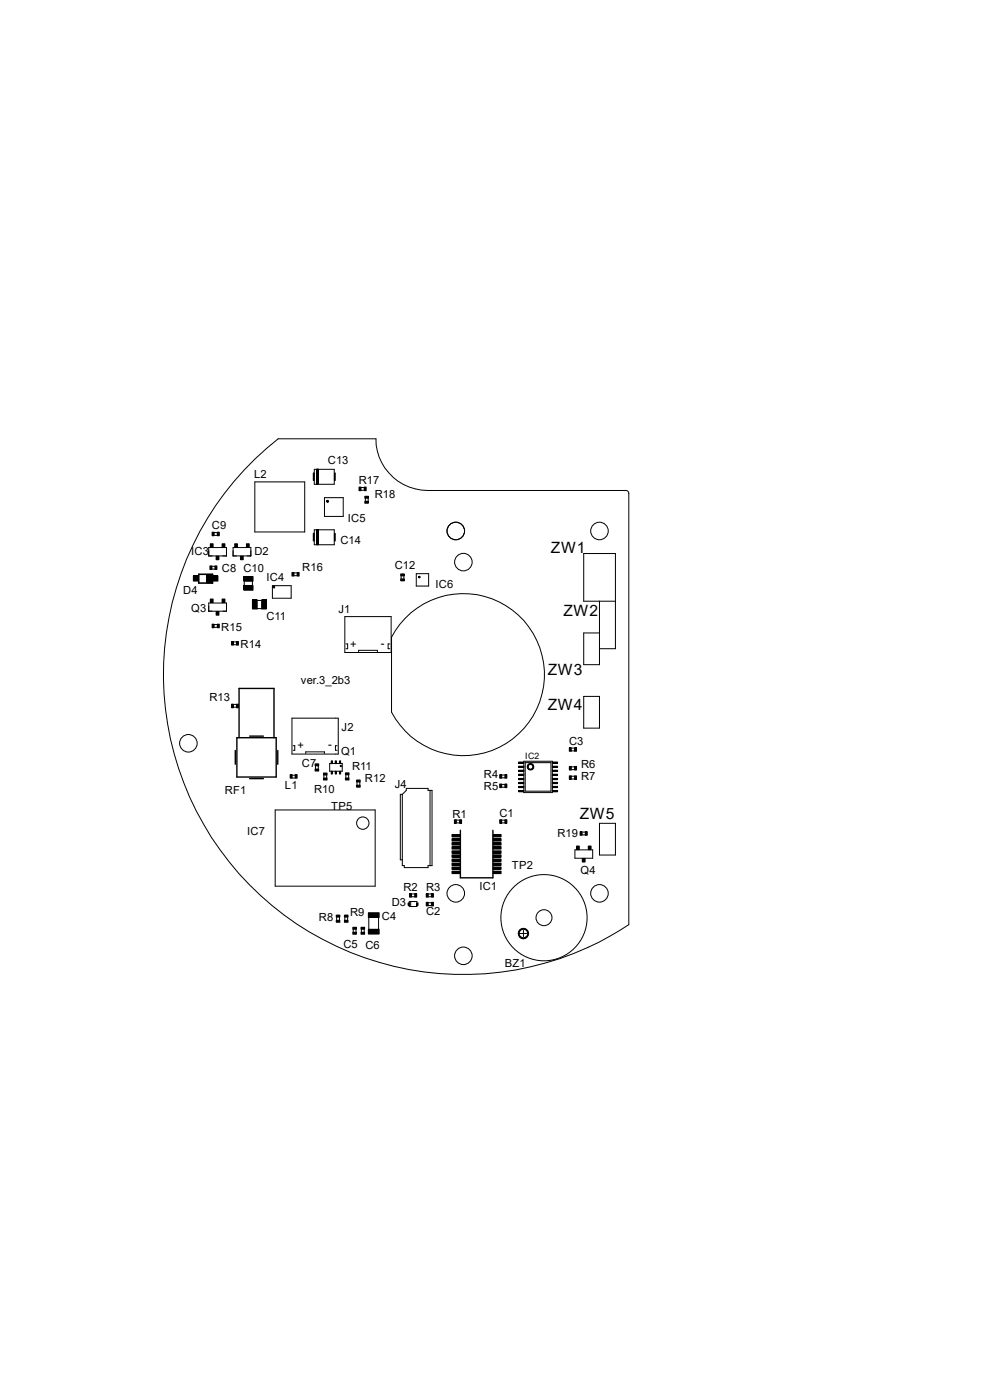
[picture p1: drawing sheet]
<svg xmlns="http://www.w3.org/2000/svg" width="210mm" height="297mm" viewBox="0 0 210 297" stroke-linecap="round" stroke-linejoin="round" font-family="sans-serif">
<g fill="none" stroke="#000" stroke-width=".21">
<path d="M54.1 97.3l4.9-4.2h20.8a11 11 0 0 0 10.9 11h42.1a.59 .59 0 0 1 .6 .6v91.5a63.6 63.6 0 0 1-84.8-13.3 63.6 63.6 0 0 1 5.5-85.6zM66.7 99.6h4.2v3.1h-4.2zM67.1 99.5h.5v3.2h-.5zM44.3 116.2h3.7v1.7h-3.7zM44.6 115.4h.6v.7h-.6zM45 112.9h.4v.8h-.4zM45.4 113h.7M45.4 113.6h.7M45.8 118h.6v.7h-.6zM46.1 112.9h.4v.8h-.4zM47.1 115.4h.6v.7h-.6zM49.4 116.2h3.8v1.7h-3.8z"/>
<path d="M49.8 115.4h.6v.7h-.6zM51 118h.6v.7h-.6zM52.3 115.4h.6v.7h-.6zM54.1 102.2h10.5v10.7h-10.5zM66.5 100.3h.1v1.6h-.1zM66.5 113.2h.1v1.6h-.1zM66.7 112.4h4.2v3.2h-4.2zM67.1 112.4h.5v3.2h-.5zM68.8 105.6h4v4h-4zM69.3 106.2h.3v.3h-.3v-.2h.3h-.3zM71 100.3h.1v1.6h-.1zM71 113.2h.1v1.6h-.1z"/>
<path d="M76.2 103.3h.4v.8h-.4zM76.6 103.4h.7M76.6 104h.7M77.3 103.3h.4v.8h-.4zM77.4 105.3h.7v.4h-.7zM77.4 106.3h.7v.5h-.7zM77.5 105.7v.6M78.1 105.7v.6M41 122.2h1v1.1h-1zM43.8 121.9h1.2v1.8h-1.2zM44.3 127.9h3.7v1.8h-3.7zM44.5 120.1h.5v.7h-.5z"/>
<path d="M44.6 127.1h.6v.7h-.6zM45 120.7h.6M45 120.1h.6M45 132.4h.4v.8h-.4zM45.2 122.2h1v1.1h-1zM45.4 132.5h.7M45.4 133.1h.7M45.6 120.1h.4v.7h-.4zM45.8 129.8h.6v.7h-.6zM46.1 132.4h.4v.8h-.4zM47.1 127.1h.6v.7h-.6zM49.1 136.1h.4v.8h-.4z"/>
<path d="M49.5 136.2h.7M49.5 136.8h.7M50.2 136.1h.4v.8h-.4zM51.7 124.2h2v1h-2zM51.7 122.3h2v1h-2zM51.8 123.3v1M53.6 127.3h1v1.9h-1zM53.6 123.3v.9M54.5 127.4h1M54.5 129.1h1M55.5 127.3h1v1.9h-1zM57.8 124.2h4v2.7h-4z"/>
<path d="M58 124.3l-.1 .2M58.1 124.3v.3h-.3M58.3 124.3v.4h-.4M61.9 121.5h.5v.7h-.5zM62.4 122.1h.6M62.4 121.5h.6M63 121.5h.5v.7h-.5zM73.2 130.8h9.8v7.6h-9.8zM73.4 136.6h.3v1h-.3M76.1 138.3v-.3h4v.3M82.7 136.6h-.4v1h.4M85 122.8h.8v.4h-.8z"/>
<path d="M85 121.8h.8v.4h-.8zM85.1 122.2v.6M85.7 122.2v.6M86 131.1a17.2 17.2 0 0 1 25.5 1.1 17.2 17.2 0 0 1-3.7 25.3 17.2 17.2 0 0 1-24.7-6.4v-15.9l1.8-2.8zM88.3 121.7h2.6v2.6h-2.6zM88.8 122.3l.4 .1-.4 .2v-.2h.2h-.2zM127.2 127.6v13.4h-3.4v-6.7h3.4M130.6 127.6h-6.8v-10.2h6.8v20.2h-3.4M49.1 149.4h.4v.8h-.4zM49.5 149.4h.7M49.5 150h.7M50.2 149.4h.4v.8h-.4z"/>
<path d="M61.9 152.4h9.9v7.6h-9.9zM62.2 158.2h.3v1h-.3M64.9 159.9v-.4h3.9v.4M71.5 158.2h-.3v1h.3M120.8 158.6h.4v.8h-.4zM121.2 158.7h.7M121.2 159.3h.7M121.9 158.6h.4v.8h-.4zM123.8 147.7h3.4v6.8h-3.4zM58.4 171.8h21.2v16.2h-21.2zM61.6 164.3h.4v.8h-.4zM62 165.1h.6"/>
<path d="M62 164.5h.6M62.6 164.3h.4v.8h-.4zM66.8 162.1h.8v.4h-.8zM66.8 163.2h.8v.4h-.8zM66.9 162.5v.6M67.5 162.5v.6M68.6 164h.8v.4h-.8zM68.6 165.1h.8v.4h-.8zM68.7 164.4v.7M69.3 164.4v.7M69.9 162h2.7v1.6h-2.7zM70.3 161.4h.2v.6h-.2z"/>
<path d="M70.3 163.6h.2v.6h-.2zM71.1 163.6h.3v.6h-.3zM71.1 161.4h.3v.6h-.3zM72 163.6h.3v.6h-.3zM72 161.4h.3v.6h-.3zM73.3 165.1h.7v.4h-.7zM73.3 164h.7v.4h-.7zM73.4 164.4v.7M74 164.4v.7M75.6 165.5h.8v.4h-.8zM75.6 166.6h.8v.4h-.8zM75.7 165.9v.7"/>
<path d="M76.3 165.9v.7M85.3 168.5h-.4v13.9h.4M86.2 167.3h4.6v.4h.9v15.9h-.9v.5h-5v-.5h-.5v-15.1l.9-.8zM91.2 167.7v15.9M95.9 177h1.7v.5h-1.7zM95.9 177.9h1.7v.5h-1.7zM95.9 178.8h1.7v.5h-1.7zM95.9 179.6h1.7v.5h-1.7zM96.4 173.9h.4v.8h-.4zM96.8 174.6h.7M96.8 174h.7M97.5 173.9h.4v.8h-.4z"/>
<path d="M104.6 179.6h1.7v.5h-1.7zM104.6 178.8h1.7v.5h-1.7zM104.6 177.9h1.7v.5h-1.7zM104.6 177h1.7v.5h-1.7zM106 173.9h.4v.8h-.4zM106 164.3h.4v.8h-.4zM106 166.3h.4v.8h-.4zM106.4 174.6h.7M106.4 174h.7M106.4 164.4h.7M106.4 165h.7M106.4 166.4h.7"/>
<path d="M106.4 167h.7M107.1 173.9h.4v.8h-.4zM107.1 164.3h.4v.8h-.4zM107.1 166.3h.4v.8h-.4zM110 161.7h1.1v.2h-1.1zM110 162.6h1.1v.2h-1.1zM110 163.4h1.1v.3h-1.1zM110 164.3h1.1v.2h-1.1zM110 165.1h1.1v.3h-1.1zM110 166h1.1v.2h-1.1zM110 166.8h1.1v.3h-1.1zM110 167.7h1.1v.3h-1.1z"/>
<path d="M111.1 161.5h6.1v6.6h-6.1zM111.4 161.8h5.5v6.1h-5.5zM112.2 162.1a.71 .71 0 0 1 1 .3 .71 .71 0 0 1-.5 .9 .71 .71 0 0 1-.9-.6h.2a.51 .51 0 0 1 .7-.5 .51 .51 0 0 1 .2 .8 .51 .51 0 0 1-.8-.1l-.1-.2h-.2zM117.2 167.7h1.1v.3h-1.1zM117.2 166.8h1.1v.3h-1.1zM117.2 166h1.1v.2h-1.1zM117.2 165.1h1.1v.3h-1.1zM117.2 164.3h1.1v.2h-1.1zM117.2 163.4h1.1v.3h-1.1zM117.2 162.6h1.1v.2h-1.1zM117.2 161.7h1.1v.2h-1.1zM120.8 162.6h.4v.8h-.4z"/>
<path d="M120.8 164.6h.4v.8h-.4zM121.2 163.3h.7M121.2 162.7h.7M121.2 165.3h.7M121.2 164.7h.7M121.9 162.6h.4v.8h-.4zM121.9 164.6h.4v.8h-.4zM122.3 179.5h.6v.8h-.6zM123.1 176.4h.4v.8h-.4zM123.5 177.1h.7M123.5 176.5h.7M124.2 176.4h.4v.8h-.4z"/>
<path d="M124.8 179.5h.6v.8h-.6zM127.2 174.7h3.4v6.7h-3.4zM71.3 194.1h.8v.5h-.8zM71.3 195.2h.8v.5h-.8zM71.4 194.6v.6M72 194.6v.6M73.1 194.1h.7v.5h-.7zM73.1 195.2h.7v.5h-.7zM73.2 194.6v.6M73.7 194.6v.6M74.8 196.7h.8v.4h-.8zM74.8 197.8h.8v.4h-.8z"/>
<path d="M74.9 197.1v.7M75.5 197.1v.7M76.6 196.7h.7v.4h-.7zM76.6 197.8h.7v.4h-.7zM76.7 197.1v.7M77.3 197.1v.7M78.1 193.6h2.3v1h-2.3zM78.1 197.1h2.3v1.1h-2.3zM78.2 194.6v2.5M80.3 194.6v2.5M86.6 191.6h.2v.5h-.2zM86.8 191.3h1.6v1h-1.6z"/>
<path d="M86.9 189.6h.4v.7h-.4zM87.1 191.3v1M87.3 189.7h.7M87.3 190.2h.7M88 189.6h.4v.7h-.4zM88.4 191.6h.3v.5h-.3zM90.4 191.4h.4v.8h-.4zM90.4 189.6h.4v.7h-.4zM90.8 191.5h.7M90.8 192.1h.7M90.8 189.7h.7M90.8 190.2h.7"/>
<path d="M91.5 191.4h.4v.8h-.4zM91.5 189.6h.4v.7h-.4zM95.9 180.5h1.7v.5h-1.7zM95.9 181.4h1.7v.5h-1.7zM95.9 182.2h1.7v.6h-1.7zM95.9 183.1h1.7v.5h-1.7zM95.9 183.9h1.7v.5h-1.7zM95.9 184.8h1.7v.5h-1.7zM104.6 184.8h1.7v.5h-1.7zM104.6 183.9h1.7v.5h-1.7zM104.6 183.1h1.7v.5h-1.7zM104.6 182.2h1.7v.6h-1.7z"/>
<path d="M104.6 181.4h1.7v.5h-1.7zM104.6 180.5h1.7v.5h-1.7zM110.2 197.3a1.1 1.1 0 0 1 1.8 .1 1.1 1.1 0 0 1-.7 1.7 1.1 1.1 0 0 1-1.4-1.1h.2a.92 .92 0 0 1 1.3-.8 .92 .92 0 0 1 .3 1.5 .92 .92 0 0 1-1.5-.3l-.1-.4h-.2zM110.4 198h1.3M111 197.4v1.3M122 180.3h3.7v1.8h-3.7zM123.5 182.1h.6v.8h-.6z"/>
<circle cx="96.7" cy="112.6" r="1.86"/>
<circle cx="98.3" cy="119.3" r="1.86"/>
<circle cx="127.2" cy="112.6" r="1.86"/>
<circle cx="40" cy="157.7" r="1.86"/>
<circle cx="72.3" cy="162.5" r=".13"/>
<circle cx="77" cy="174.6" r="1.31"/>
<circle cx="96.7" cy="189.5" r="1.86"/>
<circle cx="115.4" cy="194.7" r="1.69"/>
<circle cx="115.4" cy="194.7" r="9.1"/>
<circle cx="127.2" cy="189.5" r="1.86"/>
<circle cx="98.3" cy="202.8" r="1.86"/>
</g>
<path d="M49.9 159.2v2.9M50.2 156.5h8.4v8.3h-8.4zM50.7 156.5v-10.5h7.4v10.5M53 156.2h2.9M58.9 159.2v2.9M53 165.2h2.9M97.7 176.1v10.1h6.9v-10.1" fill="none" stroke="#000" stroke-width=".3"/>
<g fill="#000">
<path d="M44.6 115.4h.6v.7h-.6z" fill-rule="evenodd"/>
<path d="M45 112.9h.4v.8h-.4z" fill-rule="evenodd"/>
<path d="M45.8 118h.6v.7h-.6z" fill-rule="evenodd"/>
<path d="M46.1 112.9h.4v.8h-.4z" fill-rule="evenodd"/>
<path d="M47.1 115.4h.6v.7h-.6z" fill-rule="evenodd"/>
<path d="M49.8 115.4h.6v.7h-.6z" fill-rule="evenodd"/>
<path d="M51 118h.6v.7h-.6z" fill-rule="evenodd"/>
<path d="M52.3 115.4h.6v.7h-.6z" fill-rule="evenodd"/>
<path d="M66.5 100.3h.1v1.6h-.1z" fill-rule="evenodd"/>
<path d="M66.5 113.2h.1v1.6h-.1z" fill-rule="evenodd"/>
<path d="M69.3 106.2h.3v.3h-.3v-.2h.3h-.3z" fill-rule="evenodd"/>
<path d="M71 100.3h.1v1.6h-.1z" fill-rule="evenodd"/>
<path d="M71 113.2h.1v1.6h-.1z" fill-rule="evenodd"/>
<path d="M76.2 103.3h.4v.8h-.4z" fill-rule="evenodd"/>
<path d="M77.3 103.3h.4v.8h-.4z" fill-rule="evenodd"/>
<path d="M77.4 105.3h.7v.4h-.7z" fill-rule="evenodd"/>
<path d="M77.4 106.3h.7v.5h-.7z" fill-rule="evenodd"/>
<path d="M41 122.2h1v1.1h-1z" fill-rule="evenodd"/>
<path d="M43.8 121.9h1.2v1.8h-1.2z" fill-rule="evenodd"/>
<path d="M44.5 120.1h.5v.7h-.5z" fill-rule="evenodd"/>
<path d="M44.6 127.1h.6v.7h-.6z" fill-rule="evenodd"/>
<path d="M45 132.4h.4v.8h-.4z" fill-rule="evenodd"/>
<path d="M45.2 122.2h1v1.1h-1z" fill-rule="evenodd"/>
<path d="M45.6 120.1h.4v.7h-.4z" fill-rule="evenodd"/>
<path d="M45.8 129.8h.6v.7h-.6z" fill-rule="evenodd"/>
<path d="M46.1 132.4h.4v.8h-.4z" fill-rule="evenodd"/>
<path d="M47.1 127.1h.6v.7h-.6z" fill-rule="evenodd"/>
<path d="M49.1 136.1h.4v.8h-.4z" fill-rule="evenodd"/>
<path d="M50.2 136.1h.4v.8h-.4z" fill-rule="evenodd"/>
<path d="M51.7 124.2h2v1h-2z" fill-rule="evenodd"/>
<path d="M51.7 122.3h2v1h-2z" fill-rule="evenodd"/>
<path d="M53.6 127.3h1v1.9h-1z" fill-rule="evenodd"/>
<path d="M55.5 127.3h1v1.9h-1z" fill-rule="evenodd"/>
<path d="M61.9 121.5h.5v.7h-.5z" fill-rule="evenodd"/>
<path d="M63 121.5h.5v.7h-.5z" fill-rule="evenodd"/>
<path d="M85 122.8h.8v.4h-.8z" fill-rule="evenodd"/>
<path d="M85 121.8h.8v.4h-.8z" fill-rule="evenodd"/>
<path d="M88.8 122.3l.4 .1-.4 .2v-.2h.2h-.2z" fill-rule="evenodd"/>
<path d="M49.1 149.4h.4v.8h-.4z" fill-rule="evenodd"/>
<path d="M50.2 149.4h.4v.8h-.4z" fill-rule="evenodd"/>
<path d="M120.8 158.6h.4v.8h-.4z" fill-rule="evenodd"/>
<path d="M121.9 158.6h.4v.8h-.4z" fill-rule="evenodd"/>
<path d="M61.6 164.3h.4v.8h-.4z" fill-rule="evenodd"/>
<path d="M62.6 164.3h.4v.8h-.4z" fill-rule="evenodd"/>
<path d="M66.8 162.1h.8v.4h-.8z" fill-rule="evenodd"/>
<path d="M66.8 163.2h.8v.4h-.8z" fill-rule="evenodd"/>
<path d="M68.6 164h.8v.4h-.8z" fill-rule="evenodd"/>
<path d="M68.6 165.1h.8v.4h-.8z" fill-rule="evenodd"/>
<path d="M70.3 161.4h.2v.6h-.2z" fill-rule="evenodd"/>
<path d="M70.3 163.6h.2v.6h-.2z" fill-rule="evenodd"/>
<path d="M71.1 163.6h.3v.6h-.3z" fill-rule="evenodd"/>
<path d="M71.1 161.4h.3v.6h-.3z" fill-rule="evenodd"/>
<path d="M72 163.6h.3v.6h-.3z" fill-rule="evenodd"/>
<path d="M72 161.4h.3v.6h-.3z" fill-rule="evenodd"/>
<path d="M73.3 165.1h.7v.4h-.7z" fill-rule="evenodd"/>
<path d="M73.3 164h.7v.4h-.7z" fill-rule="evenodd"/>
<path d="M75.6 165.5h.8v.4h-.8z" fill-rule="evenodd"/>
<path d="M75.6 166.6h.8v.4h-.8z" fill-rule="evenodd"/>
<path d="M95.9 177h1.7v.5h-1.7z" fill-rule="evenodd"/>
<path d="M95.9 177.9h1.7v.5h-1.7z" fill-rule="evenodd"/>
<path d="M95.9 178.8h1.7v.5h-1.7z" fill-rule="evenodd"/>
<path d="M95.9 179.6h1.7v.5h-1.7z" fill-rule="evenodd"/>
<path d="M96.4 173.9h.4v.8h-.4z" fill-rule="evenodd"/>
<path d="M97.5 173.9h.4v.8h-.4z" fill-rule="evenodd"/>
<path d="M104.6 179.6h1.7v.5h-1.7z" fill-rule="evenodd"/>
<path d="M104.6 178.8h1.7v.5h-1.7z" fill-rule="evenodd"/>
<path d="M104.6 177.9h1.7v.5h-1.7z" fill-rule="evenodd"/>
<path d="M104.6 177h1.7v.5h-1.7z" fill-rule="evenodd"/>
<path d="M106 173.9h.4v.8h-.4z" fill-rule="evenodd"/>
<path d="M106 164.3h.4v.8h-.4z" fill-rule="evenodd"/>
<path d="M106 166.3h.4v.8h-.4z" fill-rule="evenodd"/>
<path d="M107.1 173.9h.4v.8h-.4z" fill-rule="evenodd"/>
<path d="M107.1 164.3h.4v.8h-.4z" fill-rule="evenodd"/>
<path d="M107.1 166.3h.4v.8h-.4z" fill-rule="evenodd"/>
<path d="M110 161.7h1.1v.2h-1.1z" fill-rule="evenodd"/>
<path d="M110 162.6h1.1v.2h-1.1z" fill-rule="evenodd"/>
<path d="M110 163.4h1.1v.3h-1.1z" fill-rule="evenodd"/>
<path d="M110 164.3h1.1v.2h-1.1z" fill-rule="evenodd"/>
<path d="M110 165.1h1.1v.3h-1.1z" fill-rule="evenodd"/>
<path d="M110 166h1.1v.2h-1.1z" fill-rule="evenodd"/>
<path d="M110 166.8h1.1v.3h-1.1z" fill-rule="evenodd"/>
<path d="M110 167.7h1.1v.3h-1.1z" fill-rule="evenodd"/>
<path d="M112.2 162.1a.71 .71 0 0 1 1 .3 .71 .71 0 0 1-.5 .9 .71 .71 0 0 1-.9-.6h.2a.51 .51 0 0 1 .7-.5 .51 .51 0 0 1 .2 .8 .51 .51 0 0 1-.8-.1l-.1-.2h-.2z" fill-rule="evenodd"/>
<path d="M117.2 167.7h1.1v.3h-1.1z" fill-rule="evenodd"/>
<path d="M117.2 166.8h1.1v.3h-1.1z" fill-rule="evenodd"/>
<path d="M117.2 166h1.1v.2h-1.1z" fill-rule="evenodd"/>
<path d="M117.2 165.1h1.1v.3h-1.1z" fill-rule="evenodd"/>
<path d="M117.2 164.3h1.1v.2h-1.1z" fill-rule="evenodd"/>
<path d="M117.2 163.4h1.1v.3h-1.1z" fill-rule="evenodd"/>
<path d="M117.2 162.6h1.1v.2h-1.1z" fill-rule="evenodd"/>
<path d="M117.2 161.7h1.1v.2h-1.1z" fill-rule="evenodd"/>
<path d="M120.8 162.6h.4v.8h-.4z" fill-rule="evenodd"/>
<path d="M120.8 164.6h.4v.8h-.4z" fill-rule="evenodd"/>
<path d="M121.9 162.6h.4v.8h-.4z" fill-rule="evenodd"/>
<path d="M121.9 164.6h.4v.8h-.4z" fill-rule="evenodd"/>
<path d="M122.3 179.5h.6v.8h-.6z" fill-rule="evenodd"/>
<path d="M123.1 176.4h.4v.8h-.4z" fill-rule="evenodd"/>
<path d="M124.2 176.4h.4v.8h-.4z" fill-rule="evenodd"/>
<path d="M124.8 179.5h.6v.8h-.6z" fill-rule="evenodd"/>
<path d="M71.3 194.1h.8v.5h-.8z" fill-rule="evenodd"/>
<path d="M71.3 195.2h.8v.5h-.8z" fill-rule="evenodd"/>
<path d="M73.1 194.1h.7v.5h-.7z" fill-rule="evenodd"/>
<path d="M73.1 195.2h.7v.5h-.7z" fill-rule="evenodd"/>
<path d="M74.8 196.7h.8v.4h-.8z" fill-rule="evenodd"/>
<path d="M74.8 197.8h.8v.4h-.8z" fill-rule="evenodd"/>
<path d="M76.6 196.7h.7v.4h-.7z" fill-rule="evenodd"/>
<path d="M76.6 197.8h.7v.4h-.7z" fill-rule="evenodd"/>
<path d="M78.1 193.6h2.3v1h-2.3z" fill-rule="evenodd"/>
<path d="M78.1 197.1h2.3v1.1h-2.3z" fill-rule="evenodd"/>
<path d="M86.6 191.6h.2v.5h-.2z" fill-rule="evenodd"/>
<path d="M86.9 189.6h.4v.7h-.4z" fill-rule="evenodd"/>
<path d="M88 189.6h.4v.7h-.4z" fill-rule="evenodd"/>
<path d="M88.4 191.6h.3v.5h-.3z" fill-rule="evenodd"/>
<path d="M90.4 191.4h.4v.8h-.4z" fill-rule="evenodd"/>
<path d="M90.4 189.6h.4v.7h-.4z" fill-rule="evenodd"/>
<path d="M91.5 191.4h.4v.8h-.4z" fill-rule="evenodd"/>
<path d="M91.5 189.6h.4v.7h-.4z" fill-rule="evenodd"/>
<path d="M95.9 180.5h1.7v.5h-1.7z" fill-rule="evenodd"/>
<path d="M95.9 181.4h1.7v.5h-1.7z" fill-rule="evenodd"/>
<path d="M95.9 182.2h1.7v.6h-1.7z" fill-rule="evenodd"/>
<path d="M95.9 183.1h1.7v.5h-1.7z" fill-rule="evenodd"/>
<path d="M95.9 183.9h1.7v.5h-1.7z" fill-rule="evenodd"/>
<path d="M95.9 184.8h1.7v.5h-1.7z" fill-rule="evenodd"/>
<path d="M104.6 184.8h1.7v.5h-1.7z" fill-rule="evenodd"/>
<path d="M104.6 183.9h1.7v.5h-1.7z" fill-rule="evenodd"/>
<path d="M104.6 183.1h1.7v.5h-1.7z" fill-rule="evenodd"/>
<path d="M104.6 182.2h1.7v.6h-1.7z" fill-rule="evenodd"/>
<path d="M104.6 181.4h1.7v.5h-1.7z" fill-rule="evenodd"/>
<path d="M104.6 180.5h1.7v.5h-1.7z" fill-rule="evenodd"/>
<path d="M110.2 197.3a1.1 1.1 0 0 1 1.8 .1 1.1 1.1 0 0 1-.7 1.7 1.1 1.1 0 0 1-1.4-1.1h.2a.92 .92 0 0 1 1.3-.8 .92 .92 0 0 1 .3 1.5 .92 .92 0 0 1-1.5-.3l-.1-.4h-.2z" fill-rule="evenodd"/>
<path d="M123.5 182.1h.6v.8h-.6z" fill-rule="evenodd"/>
<circle cx="72.3" cy="162.5" r=".13"/>
</g>
<path d="M67.4 99.5v3.2M67.4 112.4v3.2" fill="none" stroke="#000" stroke-width=".42"/>
<path d="M42.2 121.8h2.9v1.9h-2.9z" fill="none" stroke="#000" stroke-width=".34"/>
<g font-size="3.3">
<text x="116.9" y="117.4">ZW1</text>
<text x="119.5" y="130.6">ZW2</text>
<text x="116.2" y="143.2">ZW3</text>
<text x="116.2" y="150.5">ZW4</text>
<text x="123" y="173.8">ZW5</text>
</g>
<g font-size="2.4">
<text x="53.9" y="101.5">L2</text>
<text x="69.6" y="98.3">C13</text>
<text x="76.1" y="102.7">R17</text>
<text x="79.5" y="105.7">R18</text>
<text x="45" y="112.3">C9</text>
<text x="73.8" y="110.7">IC5</text>
<text x="40.6" y="117.8">IC3</text>
<text x="54" y="117.8">D2</text>
<text x="72.2" y="115.4">C14</text>
<text x="38.9" y="125.9">D4</text>
<text x="47.1" y="121.3">C8 C10</text>
<text x="56.6" y="123.4">IC4</text>
<text x="64.1" y="121.2">R16</text>
<text x="83.7" y="120.7">C12</text>
<text x="92.4" y="124.7">IC6</text>
<text x="40.6" y="129.9">Q3</text>
<text x="56.5" y="131.5">C11</text>
<text x="71.8" y="130">J1</text>
<text x="46.9" y="133.8">R15</text>
<text x="51.1" y="137.5">R14</text>
<text x="74.3" y="137.4">+</text>
<text x="80.8" y="137.2">-</text>
<text x="44.4" y="148.8">R13</text>
<text x="63.8" y="145.2">ver.3_2b3</text>
<text x="72.5" y="155.2">J2</text>
<text x="63.1" y="159">+</text>
<text x="69.6" y="158.8">-</text>
<text x="72.3" y="160.2">Q1</text>
<text x="120.7" y="158">C3</text>
<text x="60.5" y="167.4">L1</text>
<text x="64.1" y="162.7">C7</text>
<text x="74.7" y="163.3">R11</text>
<text x="77.4" y="165.8">R12</text>
<text x="83.7" y="167.1">J4</text>
<text x="102.7" y="165">R4</text>
<text x="102.7" y="167.7">R5</text>
<text x="123.3" y="162.9">R6</text>
<text x="123.3" y="165.6">R7</text>
<text x="47.7" y="168.4">RF1</text>
<text x="66.6" y="168.2">R10</text>
<text x="70.3" y="171.7">TP5</text>
<text x="96" y="173.4">R1</text>
<text x="106" y="173.3">C1</text>
<text x="52.4" y="177.2">IC7</text>
<text x="118.2" y="177.6">R19</text>
<text x="108.6" y="184.3">TP2</text>
<text x="123.1" y="185.4">Q4</text>
<text x="85.6" y="188.9">R2</text>
<text x="90.4" y="188.9">R3</text>
<text x="101.7" y="188.9">IC1</text>
<text x="67.6" y="195.3">R8</text>
<text x="74.3" y="194.2">R9</text>
<text x="81" y="195.2">C4</text>
<text x="83.1" y="192.3">D3</text>
<text x="90.4" y="194.1">C2</text>
<text x="72.9" y="201.1">C5 C6</text>
<text x="107.1" y="205.1">BZ1</text>
</g>
<text font-size="1.9" x="111.4" y="161">IC2</text>
</svg>
